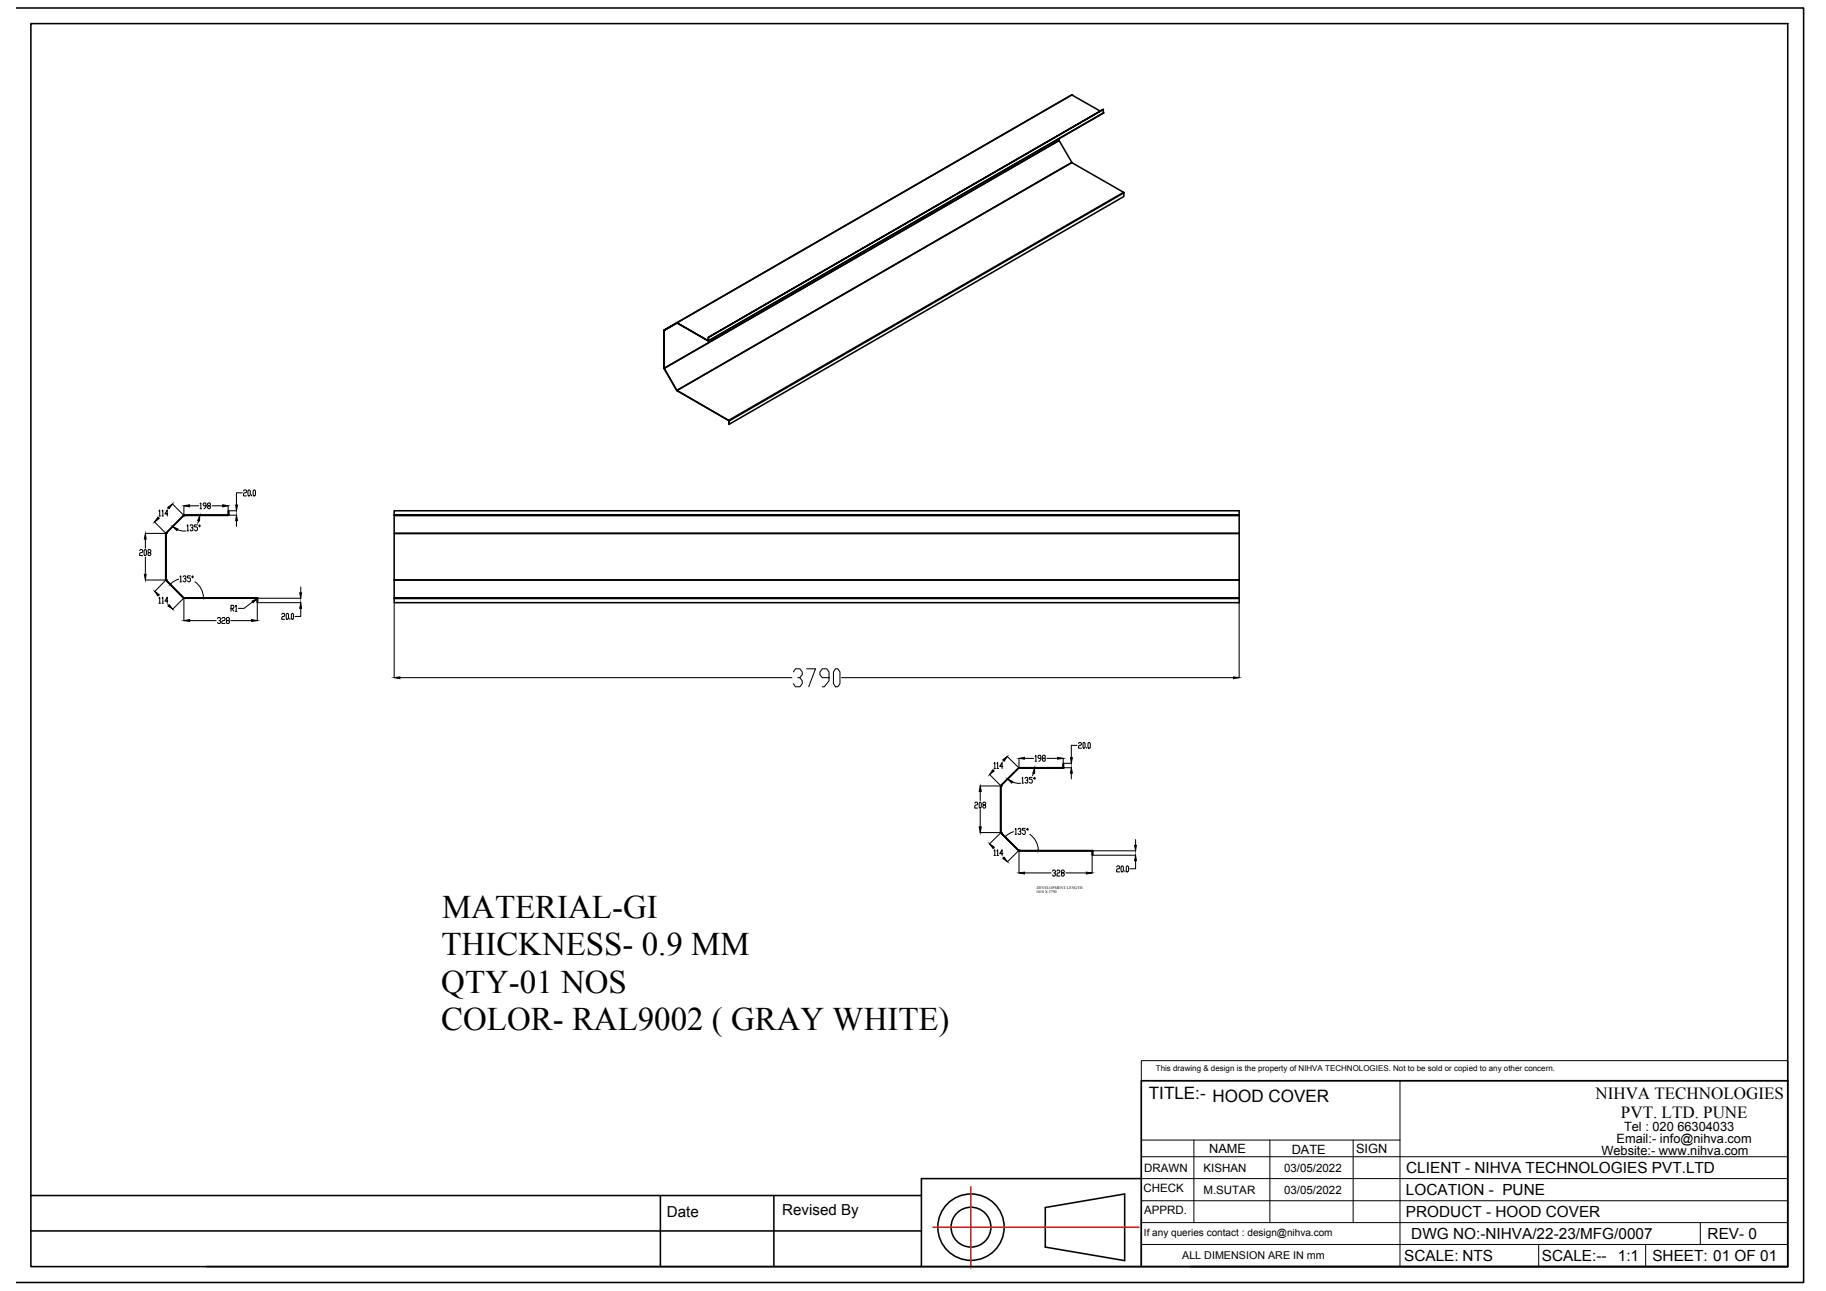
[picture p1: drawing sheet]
<svg xmlns="http://www.w3.org/2000/svg" width="297mm" height="210mm" viewBox="0 0 297 210" stroke-linecap="round" stroke-linejoin="round" font-family="sans-serif">
<!-- layer: 0 -->
<g fill="none" stroke="#000" stroke-width=".25">
<path d="M2.6 1.3h290.8v207.2h-290.8M5 3.8h285.8v202.1h-285.8zM174.3 15.4l-64.2 37.1M174.4 15.4h.1M179 18.1l-4.6-2.7-64.3 37.1 5.1 2.9-5.1-2.9M179.4 18.4h.1M179.5 17.8v.6l-64.2 37M179.5 18.4l-64.3 37M172.3 22.5v.3l-64.3 37.1M172.3 22.8h.1M174.4 26.4h.1M182.8 31.3v.1"/>
<path d="M182.8 31.3l-8.4-4.9-64.3 37.1 8.4 4.9M182.8 31.3l-64.3 37.1M182.8 31.4v.5l-64.2 37.1M182.8 31.4l-64.2 37M108 53.7l2.1-1.2zM108 53.7h.1M108 59.8l2.1 3.7M108.1 53.7h.1M108.1 59.9l64.2-37.1 2.1 3.6-64.3 37.1zM110.1 52.5h.1M110.1 52.5l-2 1.2M110.1 52.5l-2.1 1.2v6.2v-6.2"/>
<path d="M115.2 54.8l64.3-37zM115.2 54.8v.6l.1-.6M115.2 55.4h.1M110.1 63.5l8.4 4.9M118.5 68.4h.1M118.6 68.3v.1M118.6 68.4v.6zM27 86.7v7.6zM27 94.3h.1M27 94.3l2.9 3zM27 86.7h.1M29.9 83.8l-2.9 2.9"/>
<path d="M29.9 97.2v.1M29.9 83.8h.1M29.9 83.8h7.2zM29.9 97.2l12 .1zM37.1 83.7h.1M37.2 83v.7zM37.2 83.7l-.1 .1M41.9 97.3v.7zM41.9 97.2v.1M64.1 83.7v-.7h137.5v15h-137.5v-.7M201.6 83.7h-137.5v.1h137.5h-137.5v2.9h137.5h-137.5v7.6h137.5h-137.5v2.9h137.5h-137.5v.1h137.5M162.8 127.8v7.6z"/>
<path d="M162.8 127.7h.1M162.8 127.7l2.9-2.9zM162.8 135.3v.1M162.8 135.4l2.9 2.9zM162.8 127.7v.1M162.8 127.8h.1M162.8 135.4h.1M165.7 138.3h.1M165.8 124.9h.1M165.8 124.8h7.2zM165.8 138.2h.1M165.8 138.3h11.9z"/>
<path d="M165.8 124.8h-.1M173 124.8h.1M173 124.1v.7zM177.7 138.4h.1M177.7 138.3v.1M177.7 138.4v.7zM185.7 175.7h105.1v30.2h-105.1zM5 194.4h144.9M107.4 194.4v11.5M125.9 194.4v11.5M170 196.3l13-2.2v10.9l-13-2.2zM185.7 191.6h-35.8v14.3h-116.3"/>
<path d="M5 200.1h144.9M149.9 205.9h35.8M193.6 205.9h97.2"/>
<circle cx="158" cy="199.5" r="5.4"/>
<circle cx="158" cy="199.5" r="3.2"/>
</g>
<g fill="none" stroke="#000" stroke-width=".16">
<path d="M185.7 172.5h105.1v3.2h-105.1zM185.7 175.7v30.2M187.4 175.7h103.4M227.7 175.7v30.2M185.7 198.8h105.1M185.7 195.2h105.1M185.7 191.6h105.1M185.7 188.1h105.1M185.7 185.4h42M194.2 185.4v13.4M206.6 185.4v13.4M220.1 185.4v13.4"/>
<path d="M276.6 198.8v3.5M185.7 202.3h105.1M250.3 202.3v3.6M267.7 202.3v3.6"/>
</g>
<g fill="none" stroke="#f00" stroke-width=".25">
<path d="M151.8 199.5h.1M152 199.5h.1M152 199.5h.3M152.3 199.5h.1M152.4 199.5h.2M152.7 199.5h.1M152.8 199.5h.2M153.1 199.5h.1M153.1 199.5h.3M153.4 199.5h.1M153.5 199.5h.2M153.8 199.5h.1"/>
<path d="M153.9 199.5h.2M154.2 199.5h.1M154.2 199.5h.3M154.5 199.5h.1M154.6 199.5h.2M154.9 199.5h.1M155 199.5h.2M155.3 199.5h.1M155.3 199.5h.3M155.6 199.5h.1M155.7 199.5h.2M156 199.5h.1"/>
<path d="M156.1 199.5h.2M156.4 199.5h.1M156.4 199.5h.3M156.7 199.5h.1M156.8 199.5h.2M157.1 199.5h.1M157.2 199.5h.2M157.5 199.5h.1M157.6 199.5h.2M157.8 199.5h.1M157.9 199.5h.3M157.9 192.9v.3"/>
<path d="M157.9 193.3h.1M157.9 193.4v.2M157.9 193.6v.1M157.9 193.7v.3M157.9 194h.1M157.9 194.1v.2M157.9 194.4h.1M157.9 194.5v.2M157.9 194.7v.1M157.9 194.8v.3M157.9 195.1h.1M157.9 195.2v.2"/>
<path d="M157.9 195.5h.1M157.9 195.6v.2M157.9 195.8v.1M157.9 195.9v.3M157.9 196.2h.1M157.9 196.3v.2M157.9 196.6h.1M157.9 196.7v.2M157.9 197h.1M157.9 197v.3M157.9 197.3h.1M157.9 197.4v.2"/>
<path d="M157.9 197.7h.1M157.9 197.8v.2M157.9 198.1h.1M157.9 198.1v.3M157.9 198.4h.1M157.9 198.5v.2M157.9 198.8h.1M157.9 198.9v.2M157.9 199.2h.1M157.9 199.2v.3M157.9 199.5v.1M157.9 199.6v.2"/>
<path d="M157.9 199.9h.1M157.9 200v.2M158.2 199.5h.1M158.3 199.5h.2M158.6 199.5h.1M158.7 199.5h.2M158.9 199.5h.1M159 199.5h.3M159.3 199.5h.1M159.4 199.5h.2M159.7 199.5h.1M159.8 199.5h.2"/>
<path d="M160 199.5h.1M160.1 199.5h.3M160.4 199.5h.1M160.5 199.5h.2M160.8 199.5h.1M160.9 199.5h.2M161.1 199.5h.1M161.2 199.5h.3M161.5 199.5h.1M161.6 199.5h.3M161.9 199.5h.1M162 199.5h.2"/>
<path d="M162.2 199.5h.1M162.4 199.5h.2M162.6 199.5h.1M162.7 199.5h.3M163 199.5h.1M163.1 199.5h.2M163.4 199.5h.1M163.5 199.5h.2M163.7 199.5h.1M163.8 199.5h.3M164.1 199.5h.1M164.2 199.5h.2"/>
<path d="M164.5 199.5h.1M164.6 199.5h.2M164.8 199.5h.1M164.9 199.5h.3M165.2 199.5h.1M165.3 199.5h.3M165.6 199.5h.1M165.7 199.5h.2M165.9 199.5h.1M166.1 199.5h.2M166.3 199.5h.1M166.4 199.5h.3"/>
<path d="M166.7 199.5h.1M166.8 199.5h.2M167.1 199.5h.1M167.2 199.5h.2M167.4 199.5h.1M167.5 199.5h.3M167.8 199.5h.1M167.9 199.5h.2M168.2 199.5h.1M168.3 199.5h.2M168.5 199.5h.1M168.6 199.5h.3"/>
<path d="M168.9 199.5h.1M169 199.5h.2M169.3 199.5h.1M169.4 199.5h.2M169.6 199.5h.1M169.7 199.5h.3M170 199.5h.1M170.1 199.5h.2M170.4 199.5h.1M170.5 199.5h.2M170.8 199.5h.1M170.8 199.5h.3"/>
<path d="M171.1 199.5h.1M171.2 199.5h.2M171.5 199.5h.1M171.6 199.5h.2M171.9 199.5h.1M171.9 199.5h.3M172.2 199.5h.1M172.3 199.5h.2M172.6 199.5h.1M172.7 199.5h.2M173 199.5h.1M173 199.5h.3"/>
<path d="M173.3 199.5h.1M173.4 199.5h.2M173.7 199.5h.1M173.8 199.5h.2M174.1 199.5h.1M174.1 199.5h.3M174.4 199.5h.1M174.5 199.5h.2M174.8 199.5h.1M174.9 199.5h.2M175.2 199.5h.1M175.2 199.5h.3"/>
<path d="M175.5 199.5h.1M175.6 199.5h.2M175.9 199.5h.1M176 199.5h.2M176.3 199.5h.1M176.3 199.5h.3M176.6 199.5h.1M176.7 199.5h.2M177 199.5h.1M177.1 199.5h.2M177.4 199.5h.1M177.4 199.5h.3"/>
<path d="M177.7 199.5h.1M177.8 199.5h.3M178.1 199.5h.1M178.2 199.5h.2M178.5 199.5h.1M178.5 199.5h.3M178.8 199.5h.1M178.9 199.5h.3M179.2 199.5h.1M179.3 199.5h.2M179.6 199.5h.1M179.7 199.5h.2"/>
<path d="M179.9 199.5h.1M180 199.5h.3M180.3 199.5h.1M180.4 199.5h.2M180.7 199.5h.1M180.8 199.5h.2M181 199.5h.1M181.1 199.5h.3M181.4 199.5h.1M181.5 199.5h.3M181.8 199.5h.1M181.9 199.5h.2"/>
<path d="M182.1 199.5h.1M182.3 199.5h.2M182.5 199.5h.1M182.6 199.5h.3M182.9 199.5h.1M183 199.5h.2M183.2 199.5h.1M183.4 199.5h.2M183.6 199.5h.1M183.7 199.5h.3M184 199.5h.1M184.1 199.5h.2"/>
<path d="M184.4 199.5h.1M184.5 199.5h.2M184.7 199.5h.1M184.8 199.5h.3M185.1 199.5h.1M185.2 199.5h.1M157.9 200.3h.1M157.9 200.3v.3M157.9 200.6v.1M157.9 200.7v.2M157.9 201h.1M157.9 201.1v.2"/>
<path d="M157.9 201.4h.1M157.9 201.5v.2M157.9 201.7v.1M157.9 201.8v.2M157.9 202.1v.1M157.9 202.2v.2M157.9 202.5h.1M157.9 202.6v.2M157.9 202.8v.1M157.9 202.9v.2M157.9 203.2v.1M157.9 203.3v.2"/>
<path d="M157.9 203.6h.1M157.9 203.7v.2M157.9 203.9v.1M157.9 204v.3M157.9 204.3v.1M157.9 204.4v.2M157.9 204.7h.1M157.9 204.8v.2M157.9 205v.1M157.9 205.1v.3M157.9 205.4v.1M157.9 205.5v.2"/>
<path d="M157.9 205.8v.1M157.9 205.9v.2"/>
</g>
<g fill="none" stroke="#000" stroke-width=".17">
<path d="M39.6 79.8l.1-.1h.3l.1 .1-.1 .3h-.3l-.1 .2v.3h.5M40.5 79.7l.2 .1v.7l-.1 .1-.3-.1v-.7zM41.3 79.7l.3 .1v.7l-.2 .1-.2-.1v-.7zM22.7 89.5l.1-.1h.3l.1 .1-.1 .4-.4 .1v.3h.5M23.6 89.4l.2 .1v.7l-.1 .1-.3-.1v-.7zM23.7 86.7h3.3M23.7 94.3h3.3M23.7 87.7v1.4M23.7 90.6v2.8M24.2 89.9l-.1-.2 .1-.3h.2l.1 .1-.1 .4h-.2l-.1 .1 .1 .3h.2l.1-.1-.1-.3M25.1 84.9l1.9 1.8M25.8 96.8h.1"/>
<path d="M25.9 97.3l.1-.2v1M25.9 83.1l.1-.2v1M25.9 98.1h.2M25.9 84.1l-.1 .1M25.9 83.9h.2M26.4 97.3l.1-.2v1M26.4 83.1l.1-.2v1M26.4 98.1h.2M26.4 83.9h.2M27 94.3l-1.8 1.9M27.3 97.7h-.5l.4-.6v1M27.3 83.6h-.5l.4-.7v1"/>
<path d="M27.3 98.3l.1 .1M27.4 82.6l-.1 .1M28.1 81.9l1.8 1.9M28.9 86.1l.6 .2h.7M29.1 94.2l-.7 .3-.6 .4M29.3 93.8l.1-.2v1M29.3 94.6h.2M29.8 93.8l.1-.2h.2l.2 .2v.2l-.3 .1M29.9 97.3l-1.8 1.7M29.9 82.2v1.6M29.9 97.3v3.6M30.1 94.1l.2 .2-.2 .3h-.2l-.1-.2"/>
<path d="M30.4 85.5l.2-.2v1M30.4 86.3h.3M30.8 82.2h1.5M30.9 85.5l.1-.2h.3l.1 .2v.2l-.3 .1M31 93.6h-.5v.4h.3l.2 .1v.3l-.2 .2h-.2l-.1-.2M31.3 85.8l.1 .2-.1 .3h-.3l-.1-.2M31.4 93.6v.2v.2l-.2-.2zM31.7 94.6a3.2 3.2 0 0 1 1.4 2.5M32.1 85.3h-.4v.4h.3l.1 .1v.3l-.1 .2h-.3v-.2M32.3 84.7l-.2 .4M32.5 85.3l.1 .2-.1 .2-.1-.2zM32.5 81.9l.2-.1v.9"/>
<path d="M32.5 82.7h.3M33.5 82.2h-.3l-.2-.1 .2-.3 .3 .1v.5l-.3 .3M33.9 82.2l-.1-.1 .1-.3 .3 .1-.1 .3h-.2l-.1 .2 .1 .3 .3-.1-.1-.4M34.5 82.2h1.7M37.1 82.2v1.6h1.4M37.2 83h1.3M37.6 98.9h.4v-.2v-.3h-.4v1M37.7 98.9l.3 .5M38.3 98.6l.1-.2v1M38.3 99.4h.3M38.5 84.7v.9M39.4 80.1h-.9v2"/>
<path d="M40.9 80.5v.1M41.1 97.9l-1.4 1h-.9M41.8 97.3h.1M41.9 98h7M45.8 99.9l.2-.2h.2l.1 .4-.1 .1h-.2l-.2 .2v.3h.5M46.7 99.7l.2 .2v.6l-.1 .2-.2-.2v-.6zM47.5 99.7l.2 .2v.8l-.3-.2v-.6zM48.9 98.9v1.3h-.9M48.9 97.3h-7v3.6M48.9 95.4v1M64.1 98v12.2M201.6 98v12.2"/>
<path d="M30.8 100.9h4.4M35.4 100.6l.1-.2h.3l.1 .3-.3 .2M35.8 100.9l.1 .1-.1 .4h-.3l-.1-.2M36.1 100.6l.1-.2h.3l.1 .2-.1 .3-.4 .1v.4h.5M36.9 100.9l-.1-.2 .1-.3h.3l.1 .2-.1 .3-.4 .1 .1 .4h.3l.1-.2-.1-.3M37.5 100.9h3.4M47.1 100.5v.2M65.1 110.2h63.7M129.1 109.2l.3-.5h.7l.4 .5v.5l-.4 .5h-.3M130.1 110.2l.4 .5v.5l-.4 .5h-.7l-.3-.5M131.2 108.7h1.5l-1.1 3M134.9 110.2h-1.1l-.4-.5v-.5l.4-.5h.7l.4 .5v1.5l-.8 1h-.3"/>
<path d="M135.9 108.7h.4l.3 .5v2l-.3 .5h-.4l-.3-.5v-2zM136.9 110.2h63.7M158.6 130.6l.1-.2h.2l.1 .2v.2l-.4 .2v.4h.4M159.4 130.4l.2 .2v.6l-.1 .2-.2-.2v-.6zM159.5 127.8h3.3M159.5 135.4h3.3M159.5 128.7v1.5M159.5 131.6v2.8M160 130.9l-.1-.3 .1-.2h.2l.1 .4-.4 .2 .1 .4h.2l.1-.2-.1-.3M161 125.9l1.8 1.8M161.6 137.9h.1M161.7 138.3l.1-.1v.9"/>
<path d="M161.7 124.1l.1-.1v1M161.7 139.1h.2M161.7 125.2l-.1 .1M161.7 125h.2M162.2 138.3l.1-.1v.9M162.2 124.1l.1-.1v1M162.2 139.1h.2M162.2 125h.2M162.8 135.4l-1.8 1.8M163.1 138.8h-.5l.4-.6v.9M163.1 124.6h-.5l.4-.6v1M163.1 139.3l.2 .2"/>
<path d="M163.2 123.6l-.1 .1M163.9 123l1.8 1.8M164.7 127.1l.6 .2 .7 .1M164.9 135.2l-.7 .3-.6 .5M165.1 134.9l.2-.2v1M165.1 135.7h.2M165.6 134.9l.1-.2h.3l.1 .3-.3 .2M165.7 138.3l-1.8 1.8M165.8 123.3v1.5M165.8 138.3v3.6M166 135.2l.1 .1-.1 .4h-.3l-.1-.2M166.3 126.6l.1-.2v.9"/>
<path d="M166.3 127.3h.2M166.7 123.3h1.4M166.7 126.6l.2-.2h.2l.1 .3-.2 .2M166.8 134.7h-.5v.3h.4l.1 .2-.1 .5h-.3l-.1-.2M167.1 126.9l.1 .3-.1 .1-.4-.1M167.2 134.7l.1 .2-.1 .1-.2-.1zM167.5 135.7a3.2 3.2 0 0 1 1.4 2.4M167.9 126.4h-.4v.3h.3l.1 .2v.3l-.1 .1-.3-.1M168.1 125.7l-.1 .4M168.3 126.4l.1 .2-.1 .1-.1-.1zM168.4 123l.1-.2v1M168.4 123.8h.2"/>
<path d="M169.3 123.3h-.3l-.1-.2 .1-.3h.2l.1 .2v.5l-.2 .3h-.1M169.7 123.3l-.1-.2 .1-.3h.3v.2v.3h-.3l-.1 .2 .1 .3h.3v-.2v-.3M170.3 123.3h1.7M173 123.3v1.5h1.3M173 124.1h1.3M174.3 125.7v.9M175.2 121.2h-.9v2M175.5 120.9v-.2h.3l.1 .2-.1 .3h-.3v.2v.3h.4M176.3 120.7l.2 .2v.6l-.1 .2-.2-.2zM176.8 121.5v.2M177.1 120.7l.3 .2v.6l-.2 .2-.2-.2v-.6zM177.7 139.1h7"/>
<path d="M184.7 139.9v1.4h-.9M184.7 138.3h-7v3.6M184.7 136.5v.9M166.7 141.9h4.3M171.2 141.6l.1-.1h.3l.1 .1-.1 .3h-.2M171.6 141.9l.1 .2-.1 .3h-.3l-.1-.1M171.9 141.6l.1-.1h.3l.1 .1-.1 .3h-.3l-.1 .5h.5M172.7 141.9v-.1v-.3h.3l.1 .3-.1 .1h-.3v.2v.3h.3l.1-.1-.1-.4M173.4 141.9h3.3M181.6 141l.2-.2h.2l.1 .2-.1 .3h-.2l-.2 .1v.4h.5M182.5 140.8l.2 .2v.6l-.1 .2-.2-.2v-.6zM183 141.6v.2"/>
<path d="M183.3 140.8l.3 .2v.6l-.1 .2-.3-.2v-.6z"/>
</g>
<g fill="#000" stroke="#000" stroke-width=".16">
<path d="M23.7 86.7l.1 1h-.3zM23.5 93.4h.3l-.1 .9zM25.7 84.1l.2 .2-.8 .6zM25.2 96.2l.7 .5-.2 .2zM27.3 82.5l.8-.6-.6 .8zM27.3 98.5l.2-.2 .6 .7zM27.8 94.9l-.1 .1zM28.1 85.6l.8 .4-.1 .3zM29.9 82.2l.9-.1v.3zM32.5 83.8v.9h-.3zM33 97.1l.1 .1zM36.2 82.1l.9 .1-.9 .2z"/>
<path d="M38.5 83.8l.1 .9h-.3zM38.3 82.1h.3l-.1 .9zM41 97.7l.8-.3-.6 .6zM48.8 96.4h.3l-.2 .9zM48.9 98l.2 .9h-.3zM29.9 100.9l.9-.2v.3zM40.9 100.7l1 .2-1 .1zM64.1 110.2l1-.1v.2zM200.6 110.1l1 .1-1 .1zM159.5 127.8l.1 .9h-.3zM159.3 134.4h.3l-.1 1zM161.5 125.2l.2 .2-.7 .5z"/>
<path d="M161 137.2l.7 .5-.2 .3zM163.1 123.5l.8-.5-.5 .8zM163.1 139.6l.3-.2 .5 .7zM163.6 136h-.1zM163.9 126.6l.8 .5-.1 .2zM165.8 123.3l.9-.2v.3zM168.3 124.8v1l-.3-.1zM168.9 138.2v.1zM172 123.1l1 .2-1 .1zM174.3 124.8l.1 .9h-.3zM174.1 123.2h.3l-.1 .9zM184.6 137.4h.3l-.2 .9z"/>
<path d="M184.7 139.1l.2 .8h-.3zM165.8 141.9l.9-.1v.3zM176.7 141.8l1 .1-1 .2z"/>
</g>
<g font-size="5.4">
<text x="71.9" y="149.3">MATERIAL-GI</text>
<text x="71.8" y="155.3">THICKNESS- 0.9 MM</text>
<text x="71.8" y="161.4">QTY-01 NOS</text>
<text x="71.8" y="167.5">COLOR- RAL9002 ( GRAY WHITE)</text>
</g>
<g font-size="2.8">
<text x="186.9" y="178.7">TITLE:- HOOD COVER</text>
<text x="259.5" y="178.6">NIHVA TECHNOLOGIES</text>
<text x="263.7" y="181.7">PVT. LTD. PUNE</text>
</g>
<g font-size="2.5">
<text x="228.8" y="190.7">CLIENT - NIHVA TECHNOLOGIES PVT.LTD</text>
<text x="108.5" y="197.9">Date</text>
<text x="127.2" y="197.6">Revised By</text>
<text x="228.7" y="197.9">PRODUCT - HOOD COVER</text>
<text x="228.7" y="194.3">LOCATION - PUNE</text>
<text x="229.6" y="201.5">DWG NO:-NIHVA/22-23/MFG/0007</text>
<text x="277.8" y="201.4">REV- 0</text>
<text x="228.4" y="205">SCALE: NTS</text>
<text x="250.8" y="205">SCALE:--</text>
<text x="263.2" y="205">1:1</text>
<text x="268.8" y="205">SHEET: 01 OF 01</text>
</g>
<g font-size="2.1">
<text x="263" y="185.9">Email:- info@nihva.com</text>
<text x="264.2" y="183.8">Tel : 020 66304033</text>
<text x="196.7" y="187.5">NAME</text>
<text x="210.1" y="187.6">DATE</text>
<text x="220.6" y="187.4">SIGN</text>
<text x="260.5" y="187.8">Website:- www.nihva.com</text>
</g>
<g font-size="1.9">
<text x="186.1" y="190.6">DRAWN</text>
<text x="195.8" y="190.5">KISHAN</text>
<text x="208.9" y="190.5">03/05/2022</text>
<text x="186" y="193.8">CHECK</text>
<text x="186.1" y="197.3">APPRD.</text>
<text x="195.8" y="194.1">M.SUTAR</text>
<text x="208.9" y="194.1">03/05/2022</text>
</g>
<text font-size="1.7" x="192.3" y="204.8">ALL DIMENSION ARE IN mm</text>
<text font-size="1.6" x="186.1" y="201">If any queries contact : design@nihva.com</text>
<text font-size="1.3" x="188" y="174.1">This drawing &amp; design is the property of NIHVA TECHNOLOGIES. Not to be sold or copied to any other concern.</text>
<g font-size=".6">
<text x="168.6" y="145.2">1010 X 3790</text>
<text x="168.6" y="144.5">DEVELOPMENT LENGTH</text>
</g>
</svg>
